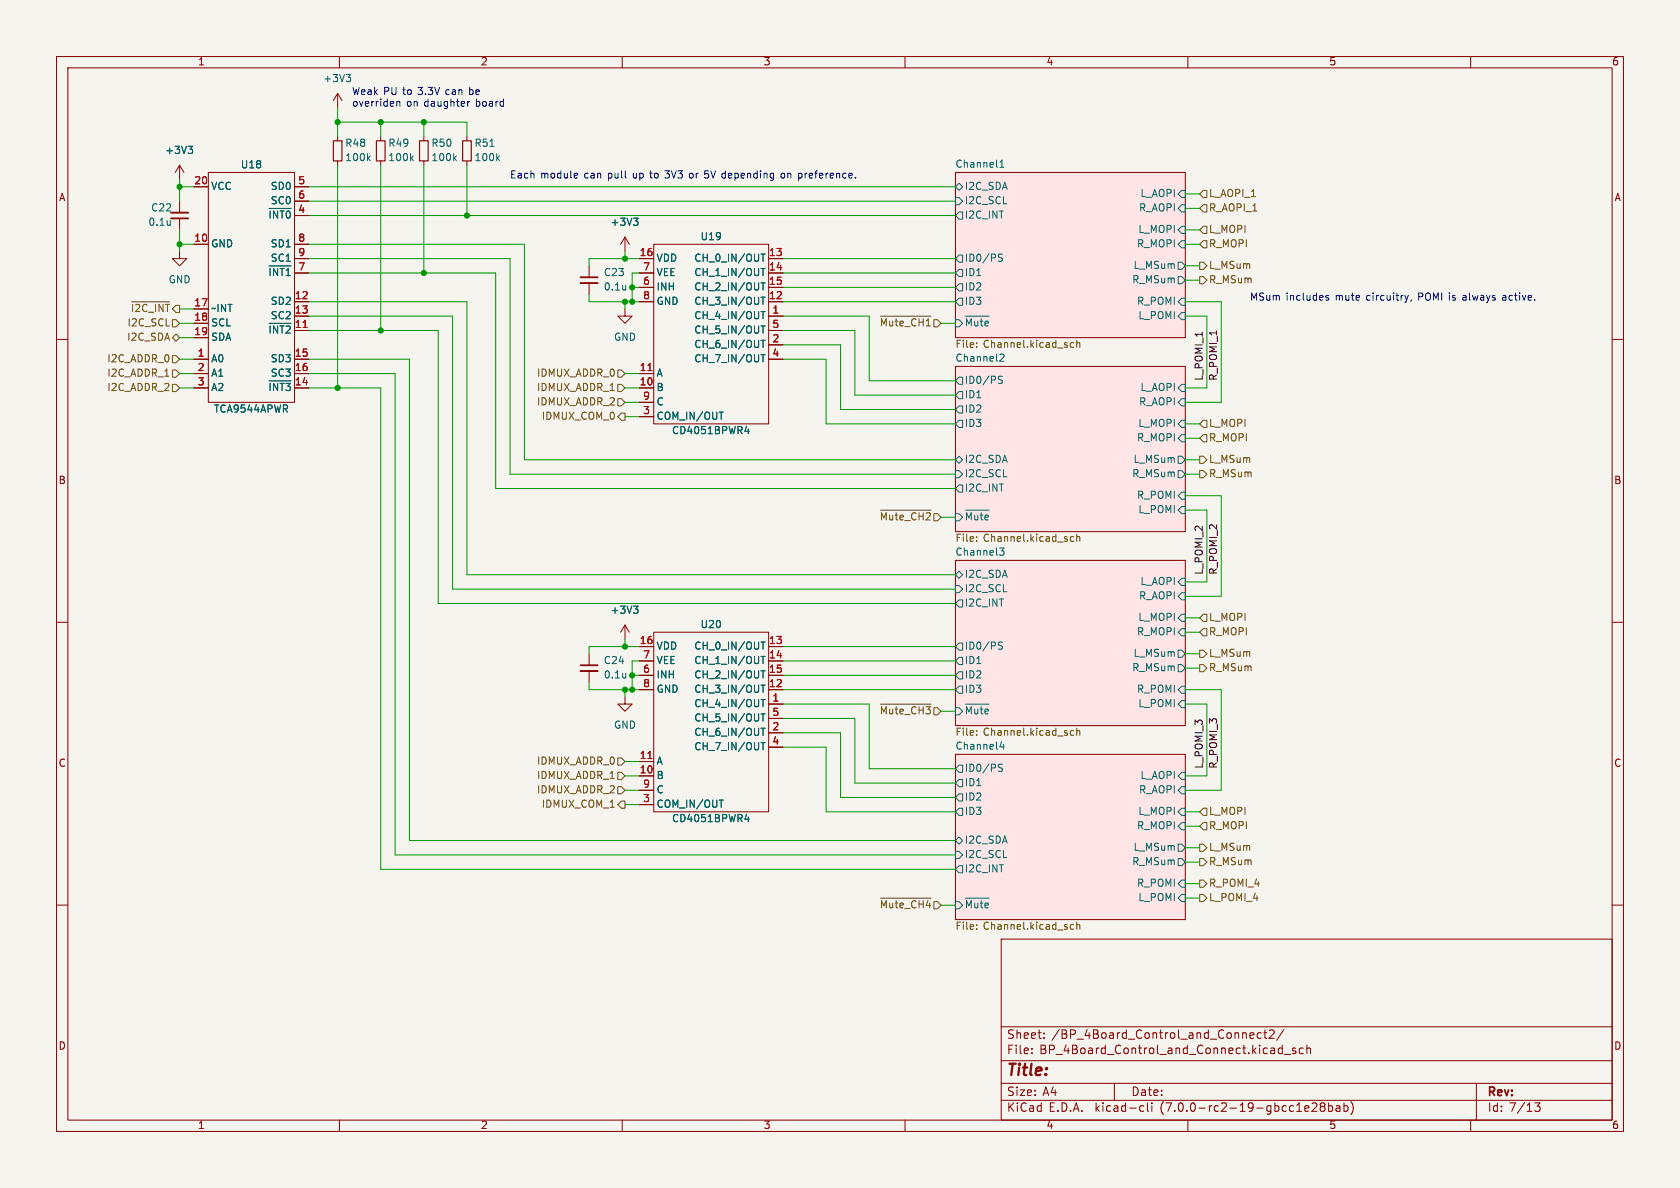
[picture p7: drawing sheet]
<svg xmlns="http://www.w3.org/2000/svg" width="297mm" height="210mm" viewBox="0 0 297 210" stroke-linecap="round" stroke-linejoin="round" font-family="sans-serif">
<path d="M0 0h297v210h-297z" fill="#f5f4ef" stroke="#f5f4ef" stroke-width=".18"/>
<g fill="none" stroke="#840000" stroke-width=".18">
<path d="M10 10h277v190h-277zM12 12h273v186h-273zM59.7 16.5l-.8 1.3M59.7 16.5v2.6M59.7 16.5l.8 1.3M60 10v2M110 10v2M160 10v2M210 10v2M260 10v2M31.7 29.2l-.7 1.3M31.7 29.2v2.6"/>
<path d="M31.7 35.6v2M31.7 38.6v2M31.7 29.2l.8 1.3M34.3 33h2.5M36.8 30.5h15.3v40.6h-15.3zM52.1 33h2.5M52.1 38.1h2.5M52.1 35.6h2.5M59.7 24.1v.8M59.7 28.4v.8M67.3 24.1v.8M67.3 28.4v.8"/>
<path d="M74.9 24.1v.8M74.9 28.4v.8M82.5 24.1v.8M82.5 28.4v.8M168.9 30.5h40.6v29.2h-40.6zM10 60h2M31.7 44.5v1.2h1.3l-1.3 1.3-1.2-1.3h1.2M34.3 43.2h2.5M34.3 54.6h2.5M34.3 57.2h2.5M34.3 59.7h2.5M52.1 55.9h2.5"/>
<path d="M52.1 53.3h2.5M52.1 45.7h2.5M52.1 48.3h2.5M52.1 58.4h2.5M52.1 43.2h2.5M104.1 47v2M104.1 50v2.1M110.5 54.6v1.3h1.3l-1.3 1.3-1.3-1.3h1.3M110.5 41.9l-.8 1.3M110.5 41.9v2.6M110.5 41.9l.8 1.3M113 53.3h2.6"/>
<path d="M113 45.7h2.6M113 48.3h2.6M113 50.8h2.6M115.6 43.2h20.3v31.7h-20.3zM135.9 55.9h2.5M135.9 53.3h2.5M135.9 45.7h2.5M135.9 48.3h2.5M135.9 50.8h2.5M135.9 58.4h2.5M285 60h2M34.3 68.6h2.5"/>
<path d="M34.3 66h2.5M34.3 63.5h2.5M52.1 68.6h2.5M52.1 66h2.5M52.1 63.5h2.5M113 68.6h2.6M113 66h2.6M113 73.7h2.6M113 71.1h2.6M135.9 61h2.5M135.9 63.5h2.5M168.9 64.8h40.6v29.2h-40.6z"/>
<path d="M168.9 99.1h40.6v29.2h-40.6zM10 110h2M104.1 115.6v2M104.1 118.6v2.1M110.5 110.5v2.5M110.5 110.5l-.8 1.3M110.5 110.5l.8 1.3M113 114.3h2.6M113 116.8h2.6M113 119.4h2.6M115.6 111.8h20.3v31.7h-20.3zM135.9 114.3h2.5"/>
<path d="M135.9 116.8h2.5M135.9 119.4h2.5M285 110h2M110.5 123.2v1.3h1.3l-1.3 1.2-1.3-1.2h1.3M113 137.2h2.6M113 134.6h2.6M113 121.9h2.6M113 139.7h2.6M135.9 124.5h2.5M135.9 121.9h2.5M135.9 129.5h2.5M135.9 132.1h2.5"/>
<path d="M135.9 127h2.5M168.9 133.4h40.6v29.2h-40.6zM10 160h2M113 142.2h2.6M285 160h2M177 166h108v32h-108zM60 198v2M110 198v2M160 198v2M177 194.5h108M177 191.5h108M177 187.5h108"/>
<path d="M177 181.5h108M182.4 186.1v.2M182.4 185.3v.2M184.6 183.4v.2M184.6 182.6v.2M197 191.5v3M201.8 195.5h.4M202.2 196.4l-.4 .1M202.8 195v1.2l.3 .3M203.6 195v.1M203.6 195.5v1M210 198v2"/>
<path d="M221 183.5h.6M221 182.6h.5l.2 .3-.7 .2M223 182.6h-.5l-.2 .2v.5l.1 .2h.6M223.4 182.6h.6M223.6 182.1v1.2l.4 .3M224.4 182.2l.6-.1 .2 .1 .1 .3-1 1.1h1M226.3 185.3h.4M226.7 184.8v1.5M226.7 186.2l-.4 .1M227 182l-1.3 1.9M227 186.4h1.2M229 185.3h-.3l-.2 .2v.2l.5 .1v.4h-.5"/>
<path d="M230.4 185.3h-.4l-.3 .2v.5l.1 .2h.6M231 185.4l.3-.1h.3l.1 1M231 184.8v1.5M232 195.1l.5-.1 .2 .1 .1 .3-.9 1.1h.9M233.7 195.6l-.3 .3 .1 .4 .2 .2h.3l.2-.3v-.5l-.2-.1M233.7 195.6l-.3-.3 .3-.3h.3l.2 .2-.2 .4M233.7 195.6h.3M234.9 195.5h.4l.3 .2v.5l-.1 .2h-.6M234.9 195v1.5M236.2 195.5h.6l.1 1M236.9 195.8l-.5 .1a.29 .29 0 0 0-.2 .3 .29 .29 0 0 0 .2 .3l.5-.1M237.6 195.5h.4l.3 .2v.5l-.1 .2h-.6"/>
<path d="M237.6 195v1.5M238.8 194.7a1.72 1.72 0 0 1 0 2.3M260 198v2M261 191.5v6.5M271.3 195h1l-.5 .5 .4 .2v.6l-.2 .2-.6-.1"/>
</g>
<g fill="#ffe5e5" stroke="#ffe5e5" stroke-width=".18">
<path d="M168.9 99.1h40.6v29.2h-40.6z"/>
<path d="M168.9 64.8h40.6v29.2h-40.6z"/>
<path d="M168.9 30.5h40.6v29.2h-40.6z"/>
<path d="M168.9 133.4h40.6v29.2h-40.6z"/>
</g>
<g fill="none" stroke="#006464" stroke-width=".18">
<path d="M61.2 13.2h.8l-.4 .5M61.7 13.7l.3 .2v.3l-.3 .2M33.3 25.9h.7l-.4 .5M33.8 26.4l.2 .2v.3l-.2 .2M47.6 36.8h3.8M47.8 37.3v1.3M49.1 37.3v1.3l-.7-1.3v1.3M49.5 37.3h.7M49.9 37.3v1.3M50.6 37.8l.1-.4 .2-.1 .3 .1 .1 .4M65.1 27.9l.3 .5M65.4 27.6l-.4 .4"/>
<path d="M72.7 27.9l.4 .5M73.1 27.6l-.5 .4M80.3 27.9l.4 .5M80.7 27.6l-.5 .4M87.9 27.9l.4 .5M88.3 27.6l-.5 .4M112 38.6h.8l-.4 .5M112.5 39.1l.3 .2v.3l-.3 .2M168.9 33l.6-.6 .7 .6-.7 .7zM168.9 34.9h.6l.7 .7-.7 .6h-.6zM169.5 37.5h.7v1.2h-.7l-.6-.6zM176.8 29.6h.7"/>
<path d="M176.8 28.7l.3-.4v1.3M208.9 33.7h.6v1.2h-.6l-.6-.6zM208.9 36.2h.6v1.3h-.6l-.6-.7zM47.6 57.2h3.8M47.6 47h3.8M47.8 47.5v1.2M47.8 57.6v1.3M49.1 47.5v1.2l-.7-1.2v1.2M49.1 57.6v1.3l-.7-1.3v1.3M49.5 47.5h.7M49.5 57.6h.7M49.9 47.5v1.2"/>
<path d="M49.9 57.6v1.3M50.6 57.7l.5-.1 .2 .4M50.6 48.7h.7M50.6 47.8l.4-.3v1.2M134.5 44.9h.8M134.5 55.1h.8M134.5 52.5h.8M134.5 47.5h.8M134.5 50h.8M134.5 57.6h.8M134.9 44.9v1.3M134.9 47.5v1.2"/>
<path d="M134.9 50v1.3M134.9 52.5v1.3M134.9 55.1v1.2M134.9 57.6v1.3M168.9 56.5h.6l.7 .7-.7 .6h-.6zM169.5 50.2h.7v1.2h-.7l-.6-.6zM169.5 47.6h.7v1.3h-.7l-.6-.6zM169.5 52.7h.7v1.3h-.7l-.6-.7zM169.5 45.1h.7v1.3h-.7l-.6-.7zM170.7 55.9h4.1M170.9 57.6v-1.3l.4 1 .4-1v1.3M173.5 56.3v1.1"/>
<path d="M176.6 45.5l.5 .1 .1 .2-.1 .3-.4 .1M176.6 45h.6M208.3 46.4h.6l.6 .6-.6 .6h-.6zM208.3 48.9h.6l.6 .6-.6 .7h-.6zM208.9 42.5h.6v1.3h-.6l-.6-.6zM208.9 40h.6v1.3h-.6l-.6-.7zM208.9 52.7h.6v1.3h-.6l-.6-.7zM208.9 55.2h.6v1.3h-.6l-.6-.6zM47.6 67.3h3.8M47.8 67.8v1.2M49.1 67.8v1.2l-.7-1.2v1.2M49.5 67.8h.7"/>
<path d="M49.9 67.8v1.2M50.5 67.8h.8l-.4 .5M127.1 72.9h.8M131.7 76.2h.8M132.3 75.8v.9M134.5 60.2h.8M134.5 62.7h.8M134.9 60.2v1.2M134.9 62.7v1.3M169.5 71.8h.7v1.2h-.7l-.6-.6zM169.5 69.2h.7v1.3h-.7l-.6-.6zM169.5 74.3h.7v1.3h-.7l-.6-.7z"/>
<path d="M169.5 66.7h.7v1.2h-.7l-.6-.6zM176.6 67.1l.5 .1 .1 .2-.1 .3-.4 .1M176.6 66.6h.6M177.4 62.6l.1 .2-.1 .3-.7 .8h.8M208.9 76.8h.6v1.3h-.6l-.6-.6zM208.9 74.3h.6v1.3h-.6l-.6-.7zM208.9 67.9h.6v1.3h-.6l-.6-.6zM208.9 70.5h.6v1.3h-.6l-.6-.7zM168.9 90.8h.6l.7 .6-.7 .7h-.6zM168.9 81.3l.6-.7 .7 .7-.7 .6zM168.9 83.2h.6l.7 .6-.7 .7h-.6zM169.5 85.7h.7v1.3h-.7l-.6-.6z"/>
<path d="M170.7 90.2h4.1M170.9 91.9v-1.3l.4 .9 .4-.9v1.3M173.5 90.6v1.1M177.5 96.9l-.4 .5 .3 .1 .1 .4-.2 .2h-.4M208.3 80.6h.6l.6 .7-.6 .6h-.6zM208.3 83.2h.6l.6 .6-.6 .7h-.6zM208.9 87h.6v1.3h-.6l-.6-.7zM208.9 89.5h.6v1.3h-.6l-.6-.6zM112 107.1h.8l-.4 .5M112.5 107.6l.3 .3v.3l-.3 .2M134.5 113.5h.8M134.5 116h.8"/>
<path d="M134.5 118.6h.8M134.9 113.5v1.3M134.9 116v1.3M134.9 118.6v1.2M168.9 103.5h.6l.7 .6-.7 .7h-.6zM169.5 118.7h.7v1.3h-.7l-.6-.6zM169.5 116.2h.7v1.3h-.7l-.6-.7zM169.5 113.7h.7v1.2h-.7l-.6-.6zM169.5 101l.7 .6-.7 .6-.6-.6zM169.5 106h.7v1.3h-.7l-.6-.6zM176.6 114l.5 .2 .1 .2-.1 .3-.4 .1M176.6 113.6h.6"/>
<path d="M208.3 114.9h.6l.6 .7-.6 .6h-.6zM208.3 117.5h.6l.6 .6-.6 .6h-.6zM208.9 111.1h.6v1.3h-.6l-.6-.6zM208.9 108.6h.6v1.3h-.6l-.6-.7zM208.9 102.2h.6v1.3h-.6l-.6-.6zM208.9 104.8h.6v1.2h-.6l-.6-.6zM134.5 123.7h.8M134.5 121.1h.8M134.5 128.7h.8M134.5 131.3h.8M134.5 126.2h.8M134.9 121.1v1.3"/>
<path d="M134.9 123.7v1.2M134.9 126.2v1.3M134.9 128.7v1.3M134.9 131.3v1.2M168.9 125.1h.6l.7 .6-.7 .7h-.6zM169.5 121.3h.7v1.3h-.7l-.6-.7zM169.5 137.8h.7v1.3h-.7l-.6-.7zM169.5 135.3h.7v1.2h-.7l-.6-.6zM170.7 124.5h4.1M170.9 126.2v-1.3l.4 .9 .4-.9v1.3M173.5 124.9v1.1M176.6 135.6l.5 .2 .1 .2-.1 .3-.4 .1"/>
<path d="M176.6 135.1h.6M177.1 131.1l-.3 .9h.8M177.4 131.6v.8M208.9 121.3h.6v1.3h-.6l-.6-.7zM208.9 123.8h.6v1.3h-.6l-.6-.6zM208.9 136.5h.6v1.3h-.6l-.6-.6zM208.9 139.1h.6v1.2h-.6l-.6-.6zM127.1 141.4h.8M131.7 144.8h.8M132.3 144.4v.8M168.9 159.4h.6l.7 .6-.7 .7h-.6zM168.9 148.6l.6-.6 .7 .6-.7 .6z"/>
<path d="M168.9 150.5h.6l.7 .6-.7 .7h-.6zM169.5 140.3h.7v1.3h-.7l-.6-.6zM169.5 142.9h.7v1.2h-.7l-.6-.6zM169.5 153h.7v1.3h-.7l-.6-.6zM170.7 158.8h4.1M173.5 159.2v1.1M208.3 149.2h.6l.6 .7-.6 .6h-.6zM208.3 151.8h.6l.6 .6-.6 .6h-.6zM208.9 145.4h.6v1.3h-.6l-.6-.6zM208.9 142.9h.6v1.2h-.6l-.6-.6zM208.9 155.6h.6v1.2h-.6l-.6-.6zM208.9 158.1h.6v1.3h-.6l-.6-.6z"/>
<path d="M170.9 160.5v-1.3l.4 .9 .4-.9v1.3"/>
</g>
<g fill="none" stroke="#725600" stroke-width=".18">
<path d="M212.7 36.2h.7v1.3h-.7l-.6-.7zM212.7 33.7h.7v1.2h-.7l-.6-.6zM23.3 53.4h6.7M23.4 53.8v1.3M24 53.9l.5-.1 .2 .4M26 53.9l-.3-.1-.3 .1-.2 .5M27.5 53.8v1.3M28.8 53.8v1.3l-.7-1.3v1.3M29.3 53.8h.7M29.6 53.8v1.3M30.5 59.7l.6-.6 .6 .6-.6 .6zM30.5 56.5h.6l.6 .7-.6 .6h-.6z"/>
<path d="M31.1 54h.6v1.2h-.6l-.6-.6zM155.7 55.9h8.9M155.8 57.6v-1.3l.5 1 .4-1v1.3M158.4 56.3v1.1M161.9 56.5l-.2-.2-.3 .1-.2 .5M162.5 56.3v1.3M163.2 56.3v1.3M163.8 56.7l.3-.4v1.3M165.1 56.5h.6l.7 .7-.7 .6h-.6zM212.1 46.4h.6l.7 .6-.7 .6h-.6zM212.1 48.9h.6l.7 .6-.7 .7h-.6zM212.7 42.5h.7v1.3h-.7l-.6-.6z"/>
<path d="M212.7 40h.7v1.3h-.7l-.6-.7zM29.1 66.5h.8M30.5 67.9h.6l.6 .7-.6 .6h-.6zM30.5 62.9h.6l.6 .6-.6 .6h-.6zM30.5 65.4h.6l.6 .6-.6 .7h-.6zM109.2 73.7l.7-.7h.6v1.3h-.6zM109.2 70.5h.7l.6 .6-.6 .7h-.7zM109.2 67.9h.7l.6 .7-.6 .6h-.7zM109.2 65.4h.7l.6 .6-.6 .7h-.7zM172.7 61.3v.1M172.7 60.6v.1M189.3 61.3l.1 .1 .4-.1"/>
<path d="M189.8 60.6h-.4l-.1 .1M190.4 60.1v1.3M190.4 60.7l.1-.1h.3l.1 .8M212.7 74.3h.7v1.3h-.7l-.6-.7zM212.7 76.8h.7v1.3h-.7l-.6-.6zM155.7 90.2h8.9M155.8 91.9v-1.3l.5 .9 .4-.9v1.3M158.4 90.6v1.1M161.9 90.8l-.2-.2-.3 .1-.2 .5M162.5 90.6v1.3M163.2 90.6v1.3M163.8 90.8l.4-.2 .3 .4"/>
<path d="M165.1 90.8h.6l.7 .6-.7 .7h-.6zM172.7 95.6v.1M172.7 94.9v.1M189.3 95.6l.1 .1 .4-.1M189.8 94.9h-.4l-.1 .1M190.4 94.4v1.3M190.4 95l.1-.1h.3l.1 .8M212.1 83.2h.6l.7 .6-.7 .7h-.6zM212.1 80.6h.6l.7 .7-.7 .6h-.6zM212.1 114.9h.6l.7 .7-.7 .6h-.6zM212.1 117.5h.6l.7 .6-.7 .6h-.6zM212.7 111.1h.7v1.3h-.7l-.6-.6z"/>
<path d="M212.7 108.6h.7v1.3h-.7l-.6-.7zM109.2 136.5h.7l.6 .7-.6 .6h-.7zM109.2 139.1h.7l.6 .6-.6 .6h-.7zM109.2 134h.7l.6 .6-.6 .7h-.7zM155.7 124.5h8.9M155.8 126.2v-1.3l.5 .9 .4-.9v1.3M158.4 124.9v1.1M161.9 125l-.2-.1-.3 .1-.2 .5M162.5 124.9v1.3M163.2 124.9v1.3M163.7 124.9h.8l-.4 .5M165.1 125.1h.6l.7 .6-.7 .7h-.6z"/>
<path d="M172.7 129.9v.1M172.7 129.2v.1M189.3 129.9l.1 .1 .4-.1M189.8 129.2l-.4-.1-.1 .2M190.4 129.3l.1-.2 .3 .1 .1 .8M190.4 128.7v1.3M109.9 141.6h.6v1.3h-.6l-.7-.7zM155.7 158.8h8.9M158.4 159.2v1.1M161.9 159.3l-.2-.1-.3 .1-.2 .5M162.5 159.2v1.3M163.2 159.2v1.3"/>
<path d="M164.1 159.2l-.3 .9M165.1 159.4h.6l.7 .6-.7 .7h-.6zM212.1 158.1h.6l.7 .7-.7 .6h-.6zM212.1 155.6h.6l.7 .6-.7 .6h-.6zM212.1 151.8h.6l.7 .6-.7 .6h-.6zM212.1 149.2h.6l.7 .7-.7 .6h-.6zM212.7 145.4h.7v1.3h-.7l-.6-.6zM212.7 142.9h.7v1.2h-.7l-.6-.6zM155.8 160.5v-1.3l.5 .9 .4-.9v1.3M172.7 164.2v.1M172.7 163.5v.1M189.3 164.2l.1 .1 .4-.1"/>
<path d="M189.8 163.5l-.4-.1-.1 .2M190.4 163v1.3M190.4 163.6l.1-.2 .3 .1 .1 .8"/>
</g>
<path d="M30.2 37.6h3.1M102.6 50h3.1M102.6 118.6h3.1" fill="none" stroke="#840000" stroke-width=".33"/>
<path d="M30.2 38.6h3.1M102.6 49h3.1M102.6 117.6h3.1" fill="none" stroke="#840000" stroke-width=".3"/>
<path d="M53.6 57.9h.7M114.5 65.5h.8M114.5 134.1h.8" fill="none" stroke="#a90000" stroke-width=".18"/>
<path d="M58.9 24.9h1.6v3.5h-1.6zM66.5 24.9h1.6v3.5h-1.6zM74.2 24.9h1.5v3.5h-1.5zM81.8 24.9h1.5v3.5h-1.5z" fill="none" stroke="#840000" stroke-width=".2"/>
<g fill="none" stroke="#0000c2" stroke-width=".18">
<path d="M70.2 17.9v.9M70.2 18l.1-.1 .3 .1 .1 .8M82.7 17.9v.9M83 17.9l-.3 .3M101.9 30.6l.2 .3-.6 .2M102.1 31.4l-.2 .1M117.5 30.2h.8M117.5 31.4h.1M122 30.7l-.1 .2 .1 .5M124.6 30.2h.6M124.6 31.4l.5 .1M125.1 30.7h-.5"/>
<path d="M138.6 30.7l-.3-.1-.2 .3 .1 .5h.4M234.4 52.5l.5 .3-.2 .3-.3-.1M234.9 52.3l-.3-.1-.2 .2M249 52.2l-.3 .9M249.5 53l-.1 .2M265.8 52.2l-.1 .1M265.8 52.6l-.2 .2 .2 .3"/>
</g>
<g fill="none" stroke="#009600" stroke-width=".18">
<path d="M59.7 19.1v5M31.7 33h2.6M31.7 31.8v3.8M54.6 33h114.3M54.6 35.6h114.3M54.6 38.1h114.3M59.7 21.6h22.8v2.5M59.7 29.2v39.4M67.3 21.6v2.5M67.3 29.2v29.2M74.9 21.6v2.5M74.9 29.2v19.1"/>
<path d="M82.5 29.2v8.9M209.5 36.8h2.6M209.5 34.3h2.6M31.7 43.2h2.6M31.7 57.2h2.6M31.7 40.6v3.9M31.7 59.7h2.6M31.7 54.6h2.6M54.6 55.9h25.4v48.2h88.9M54.6 53.3h27.9v48.3h86.4M54.6 43.2h38.1v38.1h76.2M54.6 48.3h33v38.1h81.3"/>
<path d="M54.6 45.7h35.6v38.1h78.7M54.6 58.4h22.9v48.3h91.4M104.1 52.1v1.2h8.9M110.5 44.5v1.2M110.5 53.3v1.3M111.8 50.8h1.2M113 48.3h-1.2v5M113 45.7h-8.9v1.3M138.4 48.3h30.5M138.4 50.8h30.5M138.4 45.7h30.5M138.4 53.3h30.5"/>
<path d="M138.4 58.4h12.7v11.5h17.8M138.4 55.9h15.3v11.4h15.2M166.4 57.2h2.5M209.5 43.2h2.6M209.5 53.3h6.4v17.8h-6.4M209.5 55.9h3.9v12.7h-3.9M209.5 47h2.6M209.5 40.6h2.6M209.5 49.5h2.6M31.7 68.6h2.6M31.7 66h2.6M31.7 63.5h2.6"/>
<path d="M54.6 68.6h12.7v85.1h101.6M54.6 66h15.2v85.1h99.1M54.6 63.5h17.8v85.1h96.5M110.5 73.7h2.5M110.5 71.1h2.5M110.5 68.6h2.5M110.5 66h2.5M138.4 63.5h7.6v11.4h22.9M138.4 61h10.2v11.4h20.3M209.5 74.9h2.6M209.5 77.5h2.6M166.4 91.4h2.5"/>
<path d="M209.5 90.2h3.9v12.7h-3.9M209.5 87.6h6.4v17.8h-6.4M209.5 83.8h2.6M209.5 81.3h2.6M110.5 113v1.3M111.8 119.4h1.2M113 116.8h-1.2v5.1M113 114.3h-8.9v1.3M138.4 119.4h30.5M138.4 116.8h30.5M138.4 114.3h30.5M209.5 109.2h2.6"/>
<path d="M209.5 111.8h2.6M209.5 118.1h2.6M209.5 115.6h2.6M104.1 120.7v1.2h8.9M110.5 121.9v1.3M110.5 137.2h2.5M110.5 139.7h2.5M110.5 134.6h2.5M138.4 124.5h15.3v11.4h15.2M138.4 127h12.7v11.4h17.8M138.4 132.1h7.6v11.4h22.9M138.4 121.9h30.5"/>
<path d="M138.4 129.5h10.2v11.5h20.3M166.4 125.7h2.5M209.5 124.5h3.9v12.7h-3.9M209.5 121.9h6.4v17.8h-6.4M110.5 142.2h2.5M209.5 146.1h2.6M209.5 156.2h2.6M209.5 152.4h2.6M209.5 143.5h2.6M209.5 149.9h2.6M209.5 158.8h2.6M166.4 160h2.5"/>
</g>
<g fill="#009600" stroke="#009600" stroke-width=".18">
<circle cx="59.7" cy="21.6" r=".46"/>
<circle cx="31.7" cy="43.2" r=".46"/>
<circle cx="31.7" cy="33" r=".46"/>
<circle cx="110.5" cy="121.9" r=".46"/>
<circle cx="111.8" cy="119.4" r=".46"/>
<circle cx="110.5" cy="114.3" r=".46"/>
<circle cx="111.8" cy="121.9" r=".46"/>
<circle cx="59.7" cy="68.6" r=".46"/>
<circle cx="111.8" cy="53.3" r=".46"/>
<circle cx="110.5" cy="45.7" r=".46"/>
<circle cx="111.8" cy="50.8" r=".46"/>
<circle cx="110.5" cy="53.3" r=".46"/>
<circle cx="82.5" cy="38.1" r=".46"/>
<circle cx="74.9" cy="48.3" r=".46"/>
<circle cx="74.9" cy="21.6" r=".46"/>
<circle cx="67.3" cy="58.4" r=".46"/>
<circle cx="67.3" cy="21.6" r=".46"/>
</g>
<text font-size="2.8" fill="#840000" x="178" y="190.8">Title:</text>
<g font-size="2.1" fill="#840000">
<text x="178" y="183.9">Sheet:</text>
<text x="185.9" y="183.9">/BP_4Board_Control_and_Connect2/</text>
<text x="178" y="186.6">File:</text>
<text x="183.8" y="186.6">BP_4Board_Control_and_Connect.kicad_sch</text>
<text x="178" y="196.8">KiCad</text>
<text x="178" y="194">Size:</text>
<text x="184.3" y="194">A4</text>
<text x="185.4" y="196.8">E.D.A.</text>
<text x="193.7" y="196.8">kicad-cli</text>
<text x="200" y="194">Date:</text>
<text x="205.2" y="196.8">(7.0.0-rc2-19-gbcc1e28bab)</text>
<text x="263" y="194.2">Rev:</text>
<text x="263" y="196.8">Id: 7/13</text>
</g>
<g font-size="1.8" fill="#840000">
<text x="35" y="11.8">1</text>
<text x="85" y="11.8">2</text>
<text x="135" y="11.8">3</text>
<text x="185" y="11.8">4</text>
<text x="235" y="11.8">5</text>
<text x="285" y="11.8">6</text>
<text x="10.4" y="35.8">A</text>
<text x="285.4" y="35.8">A</text>
<text x="10.3" y="85.8">B</text>
<text x="285.3" y="85.8">B</text>
<text x="10.3" y="135.8">C</text>
<text x="285.3" y="135.8">C</text>
<text x="10.3" y="185.8">D</text>
<text x="285.3" y="185.8">D</text>
<text x="35" y="199.8">1</text>
<text x="85" y="199.8">2</text>
<text x="135" y="199.8">3</text>
<text x="185" y="199.8">4</text>
<text x="235" y="199.8">5</text>
<text x="285" y="199.8">6</text>
</g>
<g font-size="1.8" fill="#006464">
<text x="57.1" y="14.8">+3V3</text>
<text x="29.1" y="27.5">+3V3</text>
<text x="61" y="26.2">R48</text>
<text x="61" y="28.8">100k</text>
<text x="68.6" y="26.2">R49</text>
<text x="68.6" y="28.8">100k</text>
<text x="76.2" y="26.2">R50</text>
<text x="76.2" y="28.8">100k</text>
<text x="83.8" y="26.2">R51</text>
<text x="83.8" y="28.8">100k</text>
<text x="168.9" y="29.8">Channel1</text>
<text x="37.3" y="33.8">VCC</text>
<text x="42.5" y="30">U18</text>
<text x="47.7" y="33.8">SD0</text>
<text x="170.6" y="33.8">I2C_SDA</text>
<text x="201.5" y="35.1">L_AOPI</text>
<text x="26.2" y="40.2">0.1u</text>
<text x="26.7" y="37.6">C22</text>
<text x="47.3" y="39.5">~{INT0}</text>
<text x="47.7" y="36.4">SC0</text>
<text x="107.9" y="40.2">+3V3</text>
<text x="170.6" y="38.9">I2C_INT</text>
<text x="170.6" y="36.4">I2C_SCL</text>
<text x="201.1" y="41.5">L_MOPI</text>
<text x="201.2" y="37.7">R_AOPI</text>
<text x="37.3" y="44">GND</text>
<text x="47.7" y="44">SD1</text>
<text x="47.7" y="46.5">SC1</text>
<text x="116.1" y="46.5">VDD</text>
<text x="122.6" y="46.5">CH_0_IN/OUT</text>
<text x="123.8" y="42.7">U19</text>
<text x="170.6" y="46.5">ID0/PS</text>
<text x="200.3" y="47.8">L_MSum</text>
<text x="200.9" y="44">R_MOPI</text>
<text x="29.8" y="50.4">GND</text>
<text x="106.7" y="49.1">C23</text>
<text x="106.7" y="51.6">0.1u</text>
<text x="116.1" y="51.6">INH</text>
<text x="116.1" y="49.1">VEE</text>
<text x="122.6" y="49.1">CH_1_IN/OUT</text>
<text x="122.6" y="51.6">CH_2_IN/OUT</text>
<text x="170.6" y="51.6">ID2</text>
<text x="170.6" y="49.1">ID1</text>
<text x="200" y="50.4">R_MSum</text>
<text x="37.3" y="55.4">~INT</text>
<text x="37.3" y="58">SCL</text>
<text x="47.3" y="59.9">~{INT2}</text>
<text x="47.7" y="54.2">SD2</text>
<text x="47.7" y="56.7">SC2</text>
<text x="116.1" y="54.2">GND</text>
<text x="122.6" y="56.7">CH_4_IN/OUT</text>
<text x="122.6" y="54.2">CH_3_IN/OUT</text>
<text x="122.6" y="59.2">CH_5_IN/OUT</text>
<text x="170.6" y="58.6">~{Mute}</text>
<text x="170.6" y="54.2">ID3</text>
<text x="200.9" y="54.2">R_POMI</text>
<text x="201.1" y="56.7">L_POMI</text>
<text x="37.3" y="64.3">A0</text>
<text x="37.3" y="60.5">SDA</text>
<text x="47.7" y="64.3">SD3</text>
<text x="108.5" y="60.5">GND</text>
<text x="122.6" y="61.8">CH_6_IN/OUT</text>
<text x="122.6" y="64.3">CH_7_IN/OUT</text>
<text x="168.9" y="64.1">Channel2</text>
<text x="37.3" y="66.9">A1</text>
<text x="37.3" y="69.4">A2</text>
<text x="47.3" y="70">~{INT3}</text>
<text x="47.7" y="66.9">SC3</text>
<text x="116.1" y="69.4">B</text>
<text x="116.1" y="66.9">A</text>
<text x="116.1" y="71.9">C</text>
<text x="170.6" y="70.7">ID1</text>
<text x="170.6" y="68.1">ID0/PS</text>
<text x="201.2" y="71.9">R_AOPI</text>
<text x="201.5" y="69.4">L_AOPI</text>
<text x="37.8" y="73.2">TCA9544APWR</text>
<text x="116.1" y="74.5">COM_IN/OUT</text>
<text x="118.7" y="77">CD4051BPWR4</text>
<text x="170.6" y="73.2">ID2</text>
<text x="170.6" y="75.8">ID3</text>
<text x="201.1" y="75.8">L_MOPI</text>
<text x="170.6" y="82.1">I2C_SDA</text>
<text x="200.3" y="82.1">L_MSum</text>
<text x="200.9" y="78.3">R_MOPI</text>
<text x="170.6" y="87.2">I2C_INT</text>
<text x="170.6" y="84.6">I2C_SCL</text>
<text x="200" y="84.6">R_MSum</text>
<text x="200.9" y="88.5">R_POMI</text>
<text x="170.6" y="92.9">~{Mute}</text>
<text x="201.1" y="91">L_POMI</text>
<text x="168.9" y="98.4">Channel3</text>
<text x="170.6" y="102.4">I2C_SDA</text>
<text x="170.6" y="107.5">I2C_INT</text>
<text x="170.6" y="105">I2C_SCL</text>
<text x="201.2" y="106.2">R_AOPI</text>
<text x="201.5" y="103.7">L_AOPI</text>
<text x="107.9" y="108.8">+3V3</text>
<text x="123.8" y="111.3">U20</text>
<text x="200.9" y="112.6">R_MOPI</text>
<text x="201.1" y="110">L_MOPI</text>
<text x="106.7" y="117.7">C24</text>
<text x="116.1" y="115.1">VDD</text>
<text x="116.1" y="117.7">VEE</text>
<text x="122.6" y="115.1">CH_0_IN/OUT</text>
<text x="122.6" y="117.7">CH_1_IN/OUT</text>
<text x="170.6" y="117.7">ID1</text>
<text x="170.6" y="115.1">ID0/PS</text>
<text x="200" y="118.9">R_MSum</text>
<text x="200.3" y="116.4">L_MSum</text>
<text x="106.7" y="120.2">0.1u</text>
<text x="116.1" y="120.2">INH</text>
<text x="116.1" y="122.7">GND</text>
<text x="122.6" y="125.3">CH_4_IN/OUT</text>
<text x="122.6" y="122.7">CH_3_IN/OUT</text>
<text x="122.6" y="120.2">CH_2_IN/OUT</text>
<text x="170.6" y="120.2">ID2</text>
<text x="170.6" y="122.7">ID3</text>
<text x="200.9" y="122.7">R_POMI</text>
<text x="201.1" y="125.3">L_POMI</text>
<text x="108.5" y="129.1">GND</text>
<text x="122.6" y="130.4">CH_6_IN/OUT</text>
<text x="122.6" y="127.8">CH_5_IN/OUT</text>
<text x="170.6" y="127.2">~{Mute}</text>
<text x="116.1" y="138">B</text>
<text x="116.1" y="135.4">A</text>
<text x="122.6" y="132.9">CH_7_IN/OUT</text>
<text x="168.9" y="132.7">Channel4</text>
<text x="170.6" y="136.7">ID0/PS</text>
<text x="201.5" y="138">L_AOPI</text>
<text x="116.1" y="143.1">COM_IN/OUT</text>
<text x="116.1" y="140.5">C</text>
<text x="170.6" y="141.8">ID2</text>
<text x="170.6" y="139.3">ID1</text>
<text x="201.2" y="140.5">R_AOPI</text>
<text x="118.7" y="145.6">CD4051BPWR4</text>
<text x="170.6" y="144.3">ID3</text>
<text x="170.6" y="149.4">I2C_SDA</text>
<text x="200.9" y="146.9">R_MOPI</text>
<text x="201.1" y="144.3">L_MOPI</text>
<text x="170.6" y="154.5">I2C_INT</text>
<text x="170.6" y="152">I2C_SCL</text>
<text x="200" y="153.2">R_MSum</text>
<text x="200.3" y="150.7">L_MSum</text>
<text x="170.6" y="161.5">~{Mute}</text>
<text x="200.9" y="157">R_POMI</text>
<text x="201.1" y="159.6">L_POMI</text>
</g>
<g font-size="1.8" fill="#0000c2">
<text x="62.2" y="17">Weak PU to</text>
<text x="74.1" y="17">3.3V</text>
<text x="79.1" y="17">can</text>
<text x="83.4" y="17">be</text>
<text x="62.2" y="19.1">overriden</text>
<text x="71.9" y="19.1">on daughter</text>
<text x="84.3" y="19.1">board</text>
<text x="90.2" y="31.8">Each</text>
<text x="95.6" y="31.8">module</text>
<text x="103.4" y="31.8">can</text>
<text x="107.7" y="31.8">pull</text>
<text x="112.2" y="31.8">up to</text>
<text x="118.1" y="31.8">3V3</text>
<text x="122.5" y="31.8">or</text>
<text x="125.3" y="31.8">5V depending</text>
<text x="139.1" y="31.8">on preference.</text>
<text x="221" y="53.3">MSum</text>
<text x="227.4" y="53.3">includes</text>
<text x="236.2" y="53.3">mute</text>
<text x="241.7" y="53.3">circuitry,</text>
<text x="251" y="53.3">POMI is</text>
<text x="259.1" y="53.3">always</text>
<text x="266.3" y="53.3">active.</text>
</g>
<g font-size="1.8" fill="#a90000">
<text x="34.3" y="32.8">20</text>
<text x="52.7" y="32.8">5</text>
<text x="52.7" y="35.3">6</text>
<text x="52.7" y="37.8">4</text>
<text x="34.3" y="42.9">10</text>
<text x="52.7" y="42.9">8</text>
<text x="52.7" y="45.5">9</text>
<text x="113" y="45.5">16</text>
<text x="135.9" y="45.5">13</text>
<text x="52.1" y="53.1">12</text>
<text x="52.7" y="48">7</text>
<text x="113.6" y="50.5">6</text>
<text x="113.6" y="48">7</text>
<text x="113.6" y="53.1">8</text>
<text x="135.9" y="53.1">12</text>
<text x="135.9" y="48">14</text>
<text x="135.9" y="50.5">15</text>
<text x="34.3" y="54.4">17</text>
<text x="34.3" y="56.9">18</text>
<text x="34.3" y="59.4">19</text>
<text x="52.1" y="58.2">11</text>
<text x="52.1" y="55.6">13</text>
<text x="136.5" y="55.6">1</text>
<text x="136.5" y="58.2">5</text>
<text x="34.9" y="63.2">1</text>
<text x="34.9" y="65.8">2</text>
<text x="52.1" y="63.2">15</text>
<text x="52.1" y="65.8">16</text>
<text x="113" y="65.8">11</text>
<text x="136.5" y="60.7">2</text>
<text x="136.5" y="63.2">4</text>
<text x="34.9" y="68.3">3</text>
<text x="52.1" y="68.3">14</text>
<text x="113" y="68.3">10</text>
<text x="113.6" y="70.9">9</text>
<text x="113.6" y="73.4">3</text>
<text x="113" y="114">16</text>
<text x="113.6" y="119.1">6</text>
<text x="113.6" y="116.6">7</text>
<text x="135.9" y="114">13</text>
<text x="135.9" y="116.6">14</text>
<text x="135.9" y="119.1">15</text>
<text x="113.6" y="121.7">8</text>
<text x="135.9" y="121.7">12</text>
<text x="136.5" y="124.2">1</text>
<text x="136.5" y="129.3">2</text>
<text x="136.5" y="131.8">4</text>
<text x="136.5" y="126.7">5</text>
<text x="113" y="136.9">10</text>
<text x="113" y="134.4">11</text>
<text x="113.6" y="142">3</text>
<text x="113.6" y="139.4">9</text>
</g>
<g font-size="1.8" fill="#725600">
<text x="213.7" y="35.1">L_AOPI_1</text>
<text x="213.7" y="37.7">R_AOPI_1</text>
<text x="213.7" y="41.5">L_MOPI</text>
<text x="213.7" y="47.8">L_MSum</text>
<text x="213.7" y="44">R_MOPI</text>
<text x="213.7" y="50.4">R_MSum</text>
<text x="22.4" y="58">I2C_SCL</text>
<text x="23" y="56">~{I2C_INT}</text>
<text x="155.4" y="58.6">~{Mute_CH1}</text>
<text x="18.8" y="64.3">I2C_ADDR_0</text>
<text x="22.4" y="60.5">I2C_SDA</text>
<text x="168.9" y="61.8">File:</text>
<text x="173.9" y="61.8">Channel.kicad_sch</text>
<text x="18.8" y="69.4">I2C_ADDR_2</text>
<text x="18.8" y="66.9">I2C_ADDR_1</text>
<text x="94.8" y="71.9">IDMUX_ADDR_2</text>
<text x="94.8" y="69.4">IDMUX_ADDR_1</text>
<text x="94.8" y="66.9">IDMUX_ADDR_0</text>
<text x="95.6" y="74.5">IDMUX_COM_0</text>
<text x="213.7" y="75.8">L_MOPI</text>
<text x="213.7" y="78.3">R_MOPI</text>
<text x="213.7" y="82.1">L_MSum</text>
<text x="213.7" y="84.6">R_MSum</text>
<text x="155.4" y="92.9">~{Mute_CH2}</text>
<text x="168.9" y="96.1">File:</text>
<text x="173.9" y="96.1">Channel.kicad_sch</text>
<text x="213.7" y="112.6">R_MOPI</text>
<text x="213.7" y="110">L_MOPI</text>
<text x="213.7" y="116.4">L_MSum</text>
<text x="213.7" y="118.9">R_MSum</text>
<text x="155.4" y="127.2">~{Mute_CH3}</text>
<text x="168.9" y="130.4">File:</text>
<text x="173.9" y="130.4">Channel.kicad_sch</text>
<text x="94.8" y="138">IDMUX_ADDR_1</text>
<text x="94.8" y="135.4">IDMUX_ADDR_0</text>
<text x="94.8" y="140.5">IDMUX_ADDR_2</text>
<text x="95.6" y="143.1">IDMUX_COM_1</text>
<text x="213.7" y="146.9">R_MOPI</text>
<text x="213.7" y="144.3">L_MOPI</text>
<text x="213.7" y="153.2">R_MSum</text>
<text x="213.7" y="150.7">L_MSum</text>
<text x="155.4" y="161.5">~{Mute_CH4}</text>
<text x="213.7" y="159.6">L_POMI_4</text>
<text x="213.7" y="157">R_POMI_4</text>
<text x="168.9" y="164.7">File:</text>
<text x="173.9" y="164.7">Channel.kicad_sch</text>
</g>
<g font-size="1.8" fill="#0f0f0f">
<text x="212.8" y="67.3" transform="rotate(-90 212.8 67.3)">L_POMI_1</text>
<text x="215.4" y="67.3" transform="rotate(-90 215.4 67.3)">R_POMI_1</text>
<text x="212.8" y="101.6" transform="rotate(-90 212.8 101.6)">L_POMI_2</text>
<text x="215.4" y="101.6" transform="rotate(-90 215.4 101.6)">R_POMI_2</text>
<text x="212.8" y="135.9" transform="rotate(-90 212.8 135.9)">L_POMI_3</text>
<text x="215.4" y="135.9" transform="rotate(-90 215.4 135.9)">R_POMI_3</text>
</g>
</svg>
